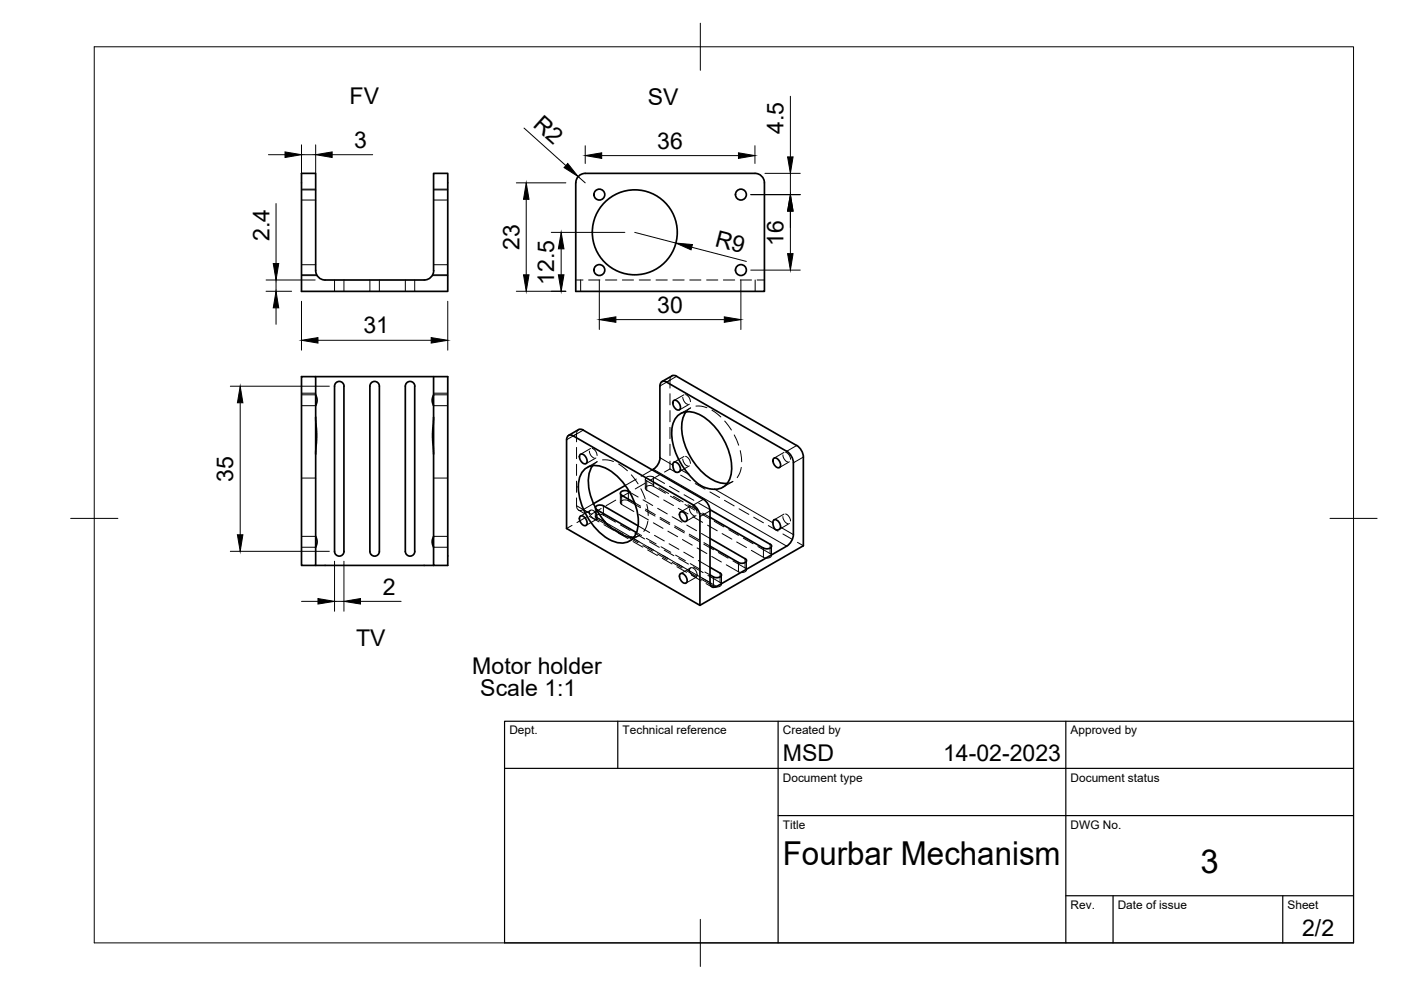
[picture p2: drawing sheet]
<svg xmlns="http://www.w3.org/2000/svg" width="297mm" height="210mm" viewBox="0 0 297 210" stroke-linecap="round" stroke-linejoin="round" font-family="sans-serif">
<!-- layer: Visible -->
<g fill="none" stroke="#000" stroke-width=".36">
<path d="M122.7 37.3l.9-.5h.5h36a2 2 0 0 1 2 2v23h-40v-23l.1-.6zM91.9 57.4a2 2 0 0 1-2 2h-21a2 2 0 0 1-2-2v-20.6h-3v25h31v-25h-3v20.6M63.9 79.9h3v40h-3zM66.9 79.9h28v40h-3v-40M142.5 79.7l-2.2 1.2M142.5 79.7l.4-.1 .5 .2 25.5 14.6 1 1.1 .4 1.4M66.9 83.7l.3 1-.3 1.3M66.9 88.4l.2 3.5-.2 4.4M71.2 81.2a1.01 1.01 0 0 1 1.1-.3 1.01 1.01 0 0 1 .6 1v35a1.01 1.01 0 0 1-1 1 1.01 1.01 0 0 1-1-1v-35zM78.7 81.2a1.01 1.01 0 0 1 1.1-.3 1.01 1.01 0 0 1 .6 1v35a1.01 1.01 0 0 1-1 1 1.01 1.01 0 0 1-1-1v-35zM86.2 81.2a1.01 1.01 0 0 1 1.1-.3 1.01 1.01 0 0 1 .6 1v35a1.01 1.01 0 0 1-1 1 1.01 1.01 0 0 1-1-1v-35zM91.9 83.7l-.3 1 .3 1.3"/>
<path d="M91.9 88.4l-.2 3.5 .2 4.4M120.1 93.2v18.8l28.3 16.3v-18.8l-.4-1.4-1-1M121.5 92.4l25.5 14.7M121.5 92.4a.86 .86 0 0 0-.9-.1 .86 .86 0 0 0-.5 .9M122.7 91.1l-2.2 1.2M122.7 91.1l.4-.1 .6 .2M123.1 96.3a1.33 1.33 0 0 1 1.1 2 1.33 1.33 0 0 1-1.1-2zM123.6 99.8a3.6 3.6 0 0 1 4.4-.7 13.5 13.5 0 0 1 7.3 12.5 3.6 3.6 0 0 1-5.4 3.1 13.5 13.5 0 0 1-7.2-12.5l.2-.9zM123.7 91.2l25.4 14.7 1 1 .4 1.4M125.7 98.7a7.8 7.8 0 0 0-.3 7.1 12.1 12.1 0 0 0 4 5.9l1.2 .9 1.7 1 1.6 .3M141.3 81l25.5 14.7 .7 .6 .5 .9 .2 .9v15.2a3.1 3.1 0 0 1-1.4 2.5l-14.9 8.5M141.3 81a.88 .88 0 0 0-1-.1 .88 .88 0 0 0-.4 .9v15.2l-.4 1.4-.6 .8-.6 .4"/>
<path d="M142.8 98.1a1.27 1.27 0 0 1 1.5 1.5l-.3 .4-.3 .2-.7-.3-.4-1.2zM142.9 84.9a1.33 1.33 0 0 1 1.1 2 1.33 1.33 0 0 1-1.1-2zM145.5 87.3a8 8 0 0 0-.2 7.4 12.4 12.4 0 0 0 7.3 7.7l1.6 .1M164.1 97.1a1.33 1.33 0 0 1 1.2 2 1.33 1.33 0 0 1-1.2-2zM170.3 96.9v18.8l-21.9 12.6M66.9 119.9h25M66.9 113.7l.3 1-.3 1.3M91.9 113.7l-.3 1 .3 1.3M123.1 109.4a1.33 1.33 0 0 1 1.1 2 1.33 1.33 0 0 1-1.1-2zM126.2 107.6a1.22 1.22 0 0 1 1.7-.4l7.4 4.3M126.4 108l8.5 4.9M132.6 102.9l-6.8 3.9"/>
<path d="M133.2 104.2l.3 .1M133.2 104.2a1.2 1.2 0 0 0-1.7 .4l.3 .4 2.7 1.6M134.4 113.9h-.5M144.3 108.5a1.33 1.33 0 0 1 1.2 2 1.33 1.33 0 0 1-1.2-2zM146 100.5a13.1 13.1 0 0 1-3.4-10.2 3.5 3.5 0 0 1 5.3-2.6 13.4 13.4 0 0 1 7.1 12.8 3.7 3.7 0 0 1-4.4 3.1l-1.4-.3-1-.6-2.2-2.2M150.5 108l12.8 7.4M150.5 115.8l6.1 3.5a1.2 1.2 0 0 0 1.7-.4l-.3-.5M150.5 108.3v15.2a.86 .86 0 0 0 .4 .9 .86 .86 0 0 0 1-.1M150.5 114.2l7.5 4.3M150.5 109.7l11.4 6.5M163.3 115.4l.3 .4a1.2 1.2 0 0 1-1.7 .4M163.9 110.8v-.3a.67 .67 0 0 1 .7-.3 .67 .67 0 0 1 .5 .5 1.24 1.24 0 0 1 .3 1.4l-.5 .3-.5-.2-.4-.6-.1-.8"/>
<path d="M144.3 121.6a1.33 1.33 0 0 1 1.2 2 1.33 1.33 0 0 1-1.2-2zM150.5 120.3l2.2 1.2 .3 .4a1.2 1.2 0 0 1-1.7 .4l-.8-.4"/>
<circle cx="127.1" cy="57.3" r="1.15"/>
<circle cx="127.1" cy="41.3" r="1.15"/>
<circle cx="134.6" cy="49.3" r="9"/>
<circle cx="157.1" cy="41.3" r="1.15"/>
<circle cx="157.1" cy="57.3" r="1.15"/>
</g>
<!-- layer: Hidden -->
<g fill="none" stroke="#000" stroke-width=".21">
<path d="M63.9 42.4h3M63.9 40.1h3M63.9 58.4h3.3M63.9 56.1h3M63.9 58.3h3.2M63.9 40.3h3M70.9 59.4v2.4M72.9 59.4v2.4M78.4 59.4v2.4M80.4 59.4v2.4M85.9 59.4v2.4M87.9 59.4v2.4"/>
<path d="M91.6 58.4h3.3M91.7 58.3h3.2M91.9 42.4h3M91.9 40.1h3M91.9 56.1h3M91.9 40.3h3M122.1 59.4h1.5M123.1 59.4v2.4M124.8 59.4h2.4M128.4 59.4h2.4M132 59.4h2.3M135.5 59.4h2.4"/>
<path d="M139.1 59.4h2.4M142.7 59.4h2.4M146.2 59.4h2.4M149.8 59.4h2.4M153.4 59.4h2.4M157 59.4h2.3M160.1 59.4v2.4M160.5 59.4h1.6M142.5 79.7l-.5 .7v1.9M63.9 83.4h3M63.9 86h3M63.9 83.7h3"/>
<path d="M91.9 83.4h3M91.9 86h3M91.9 83.7h3M122.2 94.9v2.4M122.2 98.4v2.4M122.7 91.1l-.4 .7-.1 1.9M125 95.6a1.64 1.64 0 0 0 1 1.5M125.2 95.1l-2.1 1.2M125.6 95.1a1.65 1.65 0 0 1 1 1.5M126.3 97.1l-2.1 1.2M126.6 97.9l-2.1 1.2M126.6 97.9l-.9 .8"/>
<path d="M127.7 97.5h1.2l1.2 .3M131.1 98.4l1.9 1.4M138.3 99.6l-2.4 1.4M142 83.5v2.3M142 87.1v2.3M142 90.6v2.4M142 94.2v2.4M142 97.8v1.6M142 99.4l-1.1 .7M142 99.4l1.3 .7M144.8 97.3v.1a1.68 1.68 0 0 0 1 1.4M144.8 84.2v.1a1.61 1.61 0 0 0 1 1.4"/>
<path d="M145 96.8l-2.1 1.2M145 83.7l-2.1 1.2M145.4 96.7a1.71 1.71 0 0 1 1 1.5M145.4 83.7a1.65 1.65 0 0 1 1 1.5M146.2 98.8l-2.3 1.2M146.2 85.7l-2.2 1.2M146.4 86.5l-2.1 1.2M146.4 86.5l-.9 .8M147.6 86.1h1.1l1.2 .4M150.9 87l1.9 1.4M153.6 89.3l1.5 1.9M155.7 92.2l.9 2.2"/>
<path d="M157 95.5l.2 2.4M157.2 99.1l-.4 1.2-.5 1M166 96.4v.1a1.71 1.71 0 0 0 1 1.5M166.2 95.9l-2.1 1.2M166.6 95.9a1.71 1.71 0 0 1 1 1.5M167.4 97.9l-2.2 1.2M63.9 116h3M63.9 113.7h3M63.9 101.4h3M91.9 116h3M91.9 113.7h3M91.9 101.4h3"/>
<path d="M121.3 111.4l-1.2 .6M122.2 105.6v1.6a.86 .86 0 0 0 .4 .9 .86 .86 0 0 0 1.1-.1l2.1-1.2M122.2 102v2.4M122.7 108.2l1.2 .7M124.4 109.6l-2.1 1.2M124.9 109.5l2.1 1.2M125.2 108.2a1.39 1.39 0 0 1 1.4 1.6l-.1 .3h-.3l-1-.8a.89 .89 0 0 1 0-1.1zM125.2 108.2l-2.1 1.2M126.4 108l-.2-.4v2M126.4 110.1l-2.2 1.3M127.5 107.8l-2.1 1.2M128 111.2l2.1 1.2"/>
<path d="M130.1 112.1l2.1 1.2M130.5 110.7l-2.7-1.6a1.03 1.03 0 0 0-1.6 .7l2.9 1.7M130.6 106l-2.1 1.2M131.1 113l2.1 1.2M131.5 111.3l2.1 1.2M131.5 104.6v2M133.2 113.9l2.1 1.2M133.5 104.3l1.8 1.1M133.7 104.3l-2.1 1.1M133.9 100.7l1.4 1.9M134.2 114.8l2.1 1.2M134.5 106.6l1.3 .7"/>
<path d="M134.6 113.1l2.1 1.2M134.9 101.6l-2.3 1.3M134.9 112.9l1.1 .7M135.3 111.5l2.4 1.4M135.4 109l2.1 1.2M135.6 113.5l-2.1 1.2M135.6 113.5l-1.2 .4M135.8 107.6l-2.7-1.5a1 1 0 0 0-1.5 .6l2.8 1.8M135.9 103.6l.9 2.2M136.3 115.7l2.1 1.2M136.3 106l2.1 1.2M136.8 102.5l-2.1 1.2"/>
<path d="M136.8 108.2l2.1 1.2M136.8 101.6v1.9M136.9 107.9l2 1.2M137.1 114.1l2 1.2M137.1 106.9l.3 2.4M137.3 116.6l2.1 1.2M137.4 110.5l-.4 1.2-.5 1M137.7 114.9l2.1 1.1M138.5 110.8l2.1 1.2M138.8 113.5l2 1.2M139.4 117.4l2.1 1.3M139.4 107.8l2.1 1.2"/>
<path d="M139.7 103.4l2.1 1.2M139.8 100.7l-2 1.2M139.9 110l2.1 1.2M140 109.7l2 1.2M140.1 115.9l2.1 1.2M140.4 118.4l2.1 1.2M140.7 106l2.1 1.2M140.8 116.6l2.1 1.2M140.9 102.5l-2.7-1.5a.85 .85 0 0 0-.9 0 .85 .85 0 0 0-.4 .8l1.8 1M141.1 104.6l-2.6-1.5a1.07 1.07 0 0 0-1.7 .5l2.9 1.8M141.6 112.6l2.1 1.2M141.9 115.3l2 1.2"/>
<path d="M141.9 103.1l2.1 1.2M142.1 105.2l2.1 1.2M142.5 119.2l2.1 1.2M142.5 109.6l2.1 1.1M142.8 105.2l2 1.2M143 111.8l2.1 1.2M143 111.5l2.1 1.2M143.2 117.7l2.1 1.2M143.8 107.8l2.1 1.2M143.9 118.4l2.1 1.2M144.3 100.7l2.1 1.2M144.7 114.4l2.1 1.2"/>
<path d="M145 117.1l2 1.2M145 104.9l2.1 1.2M145.2 107l2.1 1.2M145.6 111.3l2.1 1.2M145.9 107l2.1 1.2M146.1 113.6l2.1 1.2M146.1 113.3l2.1 1.2M146.2 107.9a1.69 1.69 0 0 0 1 1.5M146.3 119.5l2.1 1.2M146.4 107.3l-2.1 1.3M146.8 107.3a1.71 1.71 0 0 1 1 1.5M146.9 109.6l2.1 1.2"/>
<path d="M147.4 102.5l2.1 1.2M147.6 109.3l-2.2 1.2M147.8 116.2l2.1 1.2M148.1 118.8l2.4 1.5M148.1 106.7l2.4 1.3M148.3 108.7l2.1 1.2M148.7 113.1l1.8 1.1M149 108.8l1.5 .9M149.2 115.4l2.1 1.2M149.2 115.1l1.3 .7M150 111.4l2.1 1.1M150.5 104.3l2.1 1.2"/>
<path d="M150.9 118l2.1 1.2M151.4 110.5l2.1 1.2M152.3 117.2l2.1 1.1M153.1 113.1l2.1 1.2M153.6 106.1l2.1 1.2M154.5 112.3l2.1 1.2M155.4 102.1l-2.2 1.2M155.4 118.9l2.6 1.5a.51 .51 0 0 1 .2 .7 .51 .51 0 0 1-.6 .3l-.9-.1-2.7-1.5M155.4 102.1l-1.2 .4M156.2 114.9l2.1 1.2M156.7 107.9l2.1 1.2M157.6 114.1l2.1 1.2"/>
<path d="M158.3 118.9v1.9M159.8 109.7l2.1 1.1M160.7 115.9l2.6 1.5a.52 .52 0 0 1 .2 .6 .52 .52 0 0 1-.6 .3h-.9l-2.7-1.6M162.9 111.4l2.1 1.2M163.6 115.8v2M166 109.5v.1a1.63 1.63 0 0 0 1 1.4M166 113.2l2 1.2M166.2 109l-2.1 1.2M166.6 109a1.65 1.65 0 0 1 1 1.5M167.4 111l-2.3 1.3M169.1 115l1.2 .7M143.5 120.2l2.1 1.1"/>
<path d="M145.6 121l2.1 1.2M146.3 120.5a.95 .95 0 0 1 1.4 .9l.1 .7-.2 .3-.7-.4-.6-.5-.1-.4zM146.4 120.4l-2.1 1.2M146.6 121.9l2.1 1.2M147 120.2l2.1 1.2M147.7 122.4l-2.3 1.2M149.4 121.3l1.1 .6M149.7 123.7l1.2 .8M150.1 122l2.6 1.5a.52 .52 0 0 1 .2 .6 .52 .52 0 0 1-.6 .3l-1-.1-2.6-1.5M153 121.9v2"/>
</g>
<!-- layer: Visible Narrow -->
<g fill="none" stroke="#000" stroke-width=".21">
<path d="M143.4 79.8l-2.1 1.2M123.7 91.2l-2.2 1.2M138.5 99.5l28.3 16.3M139.9 97l2.7 1.6M144.3 99.6l1.7 .9M168.9 94.5l-2.1 1.2M170.3 96.9l-2.1 1.2M127.9 107.2v1.7M128.3 110.7l5.5 3.2M133.2 104.2v1.6M149.1 105.9l-2.1 1.2M150.5 108.3l-2.1 1.2"/>
<path d="M151.5 103.7l12.4 7.1M158 118.5v.8M163.3 115.4v.8M165.5 111.8l2.7 1.5M150.5 123.5l1.4 .8M152.7 121.5v.8"/>
</g>
<!-- layer: Hidden Narrow -->
<g fill="none" stroke="#000" stroke-width=".21">
<path d="M122.2 92l-2.1 1.2M142 80.6l-2.1 1.2M122.2 107.2l3.3 1.9M126.5 109.7l1.8 1-1.7-1M126.5 108.1v1.9M127.9 108.9v.3M131.8 105v2M133.2 105.8v.4M135.5 114.9l-1.6-1 2.5 1.5M136.5 115.5l3 1.7M137.1 102v1.9M138.5 101.1v2"/>
<path d="M139.6 117.2l2.1 1.2M140.5 117.8l2.1 1.1M142.7 119l2.1 1.2M143.6 119.5l2.6 1.5M156.6 119.3v1.9M158 119.3v1.1M161.9 116.2v2M163.3 116.2v1.2M145.8 120.8l4.7 2.7-1.6-.9M151.3 122.3v2M152.7 122.3v1.2"/>
</g>
<!-- layer: BORDER -->
<path d="M20 9.9h267v190h-267zM148.5 4.9v10M15 109.9h10M282 109.9h10M148.5 194.9v10" fill="none" stroke="#000" stroke-width=".21"/>
<!-- layer: TITLEBLOCK -->
<path d="M107 152.9h180v47h-180zM131 152.9v10M165 152.9v47M226 152.9v47M107 162.9h180M165 172.9h122M226 189.9h61M236 189.9v10M272 189.9v10" fill="none" stroke="#000" stroke-width=".25"/>
<!-- layer: FD_Dimensions -->
<g fill="none" stroke="#000" stroke-width=".21">
<path d="M56.9 32.8h3.5M63.9 30.7v6M63.9 32.8h3M66.9 30.7v6M70.4 32.8h8.6M109.5 38.8h10.5M111.1 27.1l8.9 8M122.6 37.4l1.5 1.4M124.1 30.9v3.8M127.6 33h29M160.1 30.9v3.8M162.2 36.8h7.5"/>
<path d="M167.6 20.4v12.9M167.6 36.8v4.5M56.4 59.4h10.4M58.5 43.2v12.7M58.5 59.4v2.4M111.6 42.3v16M116.9 49.3h15.6M119 52.8v5.5M127.1 59.4v10.5M134.6 49.3l8.7 2.2M146.7 52.4l11.5 3M157.1 59.4v10.5"/>
<path d="M159.2 41.3h10.5M159.2 57.3h10.5M167.6 44.8v9M56.4 61.8h5.4M58.5 65.3v3.5M63.9 63.9v10.3M67.4 72.2h24M94.9 63.9v10.3M109.5 61.8h10.5M130.6 67.8h23M48.8 81.9h21M50.9 85.4v28"/>
<path d="M48.8 116.9h21M70.9 119v10.6M72.9 119v10.6M63.9 127.5h3.5M70.9 127.5h2M76.4 127.5h8.6"/>
</g>
<g fill="#000" stroke="#000" stroke-width=".21">
<path d="M60.4 32.2l3.5 .6-3.5 .6zM66.9 32.8l3.5-.6v1.2zM120.4 34.7l2.2 2.7-3-1.9zM124.1 33l3.5-.6v1.2zM156.6 32.4l3.5 .6-3.5 .6zM167 33.3h1.1l-.5 3.5zM57.9 55.9h1.2l-.6 3.5zM111.6 38.8l.6 3.5h-1.2zM111 58.3h1.2l-.6 3.5zM118.4 58.3h1.2l-.6 3.5zM119 49.3l.6 3.5h-1.2zM143.3 51.5l3.5 .4-.3 1.1z"/>
<path d="M167.6 41.3l.5 3.5h-1.1zM167 53.8h1.1l-.5 3.5zM58.5 61.8l.6 3.5h-1.2zM63.9 72.2l3.5-.6v1.1zM91.4 71.6l3.5 .6-3.5 .5zM127.1 67.8l3.5-.6v1.1zM153.6 67.2l3.5 .6-3.5 .5zM50.9 81.9l.6 3.5h-1.2zM50.3 113.4h1.2l-.6 3.5zM67.4 126.9l3.5 .6-3.5 .6zM72.9 127.5l3.5-.6v1.2z"/>
</g>
<g font-size="7">
<text x="166" y="183.4">Fourbar Mechanism</text>
<text x="254.5" y="185.2">3</text>
</g>
<g font-size="4.9">
<text x="74.1" y="22.2">FV</text>
<text x="137.4" y="22.2">SV</text>
<text x="112.8" y="26.8" transform="rotate(42 112.8 26.8)">R2</text>
<text x="166.1" y="28.4" transform="rotate(-90 166.1 28.4)">4.5</text>
<text x="75.1" y="31.3">3</text>
<text x="139.4" y="31.5">36</text>
<text x="57.1" y="51.1" transform="rotate(-90 57.1 51.1)">2.4</text>
<text x="110.1" y="53" transform="rotate(-90 110.1 53)">23</text>
<text x="151.4" y="52.1" transform="rotate(15 151.4 52.1)">R9</text>
<text x="166.1" y="52.1" transform="rotate(-90 166.1 52.1)">16</text>
<text x="117.5" y="60.4" transform="rotate(-90 117.5 60.4)">12.5</text>
<text x="77" y="70.7">31</text>
<text x="139.4" y="66.3">30</text>
<text x="49.5" y="102.1" transform="rotate(-90 49.5 102.1)">35</text>
<text x="81.2" y="126.1">2</text>
<text x="75.5" y="137">TV</text>
<text x="100.1" y="142.9">Motor holder</text>
<text x="101.8" y="147.5">Scale 1:1</text>
<text x="166" y="161.4">MSD</text>
<text x="200" y="161.4">14-02-2023</text>
<text x="276.1" y="198.6">2/2</text>
</g>
<g font-size="2.5">
<text x="108" y="155.7">Dept.</text>
<text x="132" y="155.7">Technical reference</text>
<text x="166" y="155.7">Created by</text>
<text x="227" y="155.7">Approved by</text>
<text x="166" y="165.7">Document type</text>
<text x="227" y="165.7">Document status</text>
<text x="166" y="175.7">Title</text>
<text x="227" y="175.7">DWG No.</text>
<text x="227" y="192.7">Rev.</text>
<text x="237" y="192.7">Date of issue</text>
<text x="273" y="192.7">Sheet</text>
</g>
</svg>
